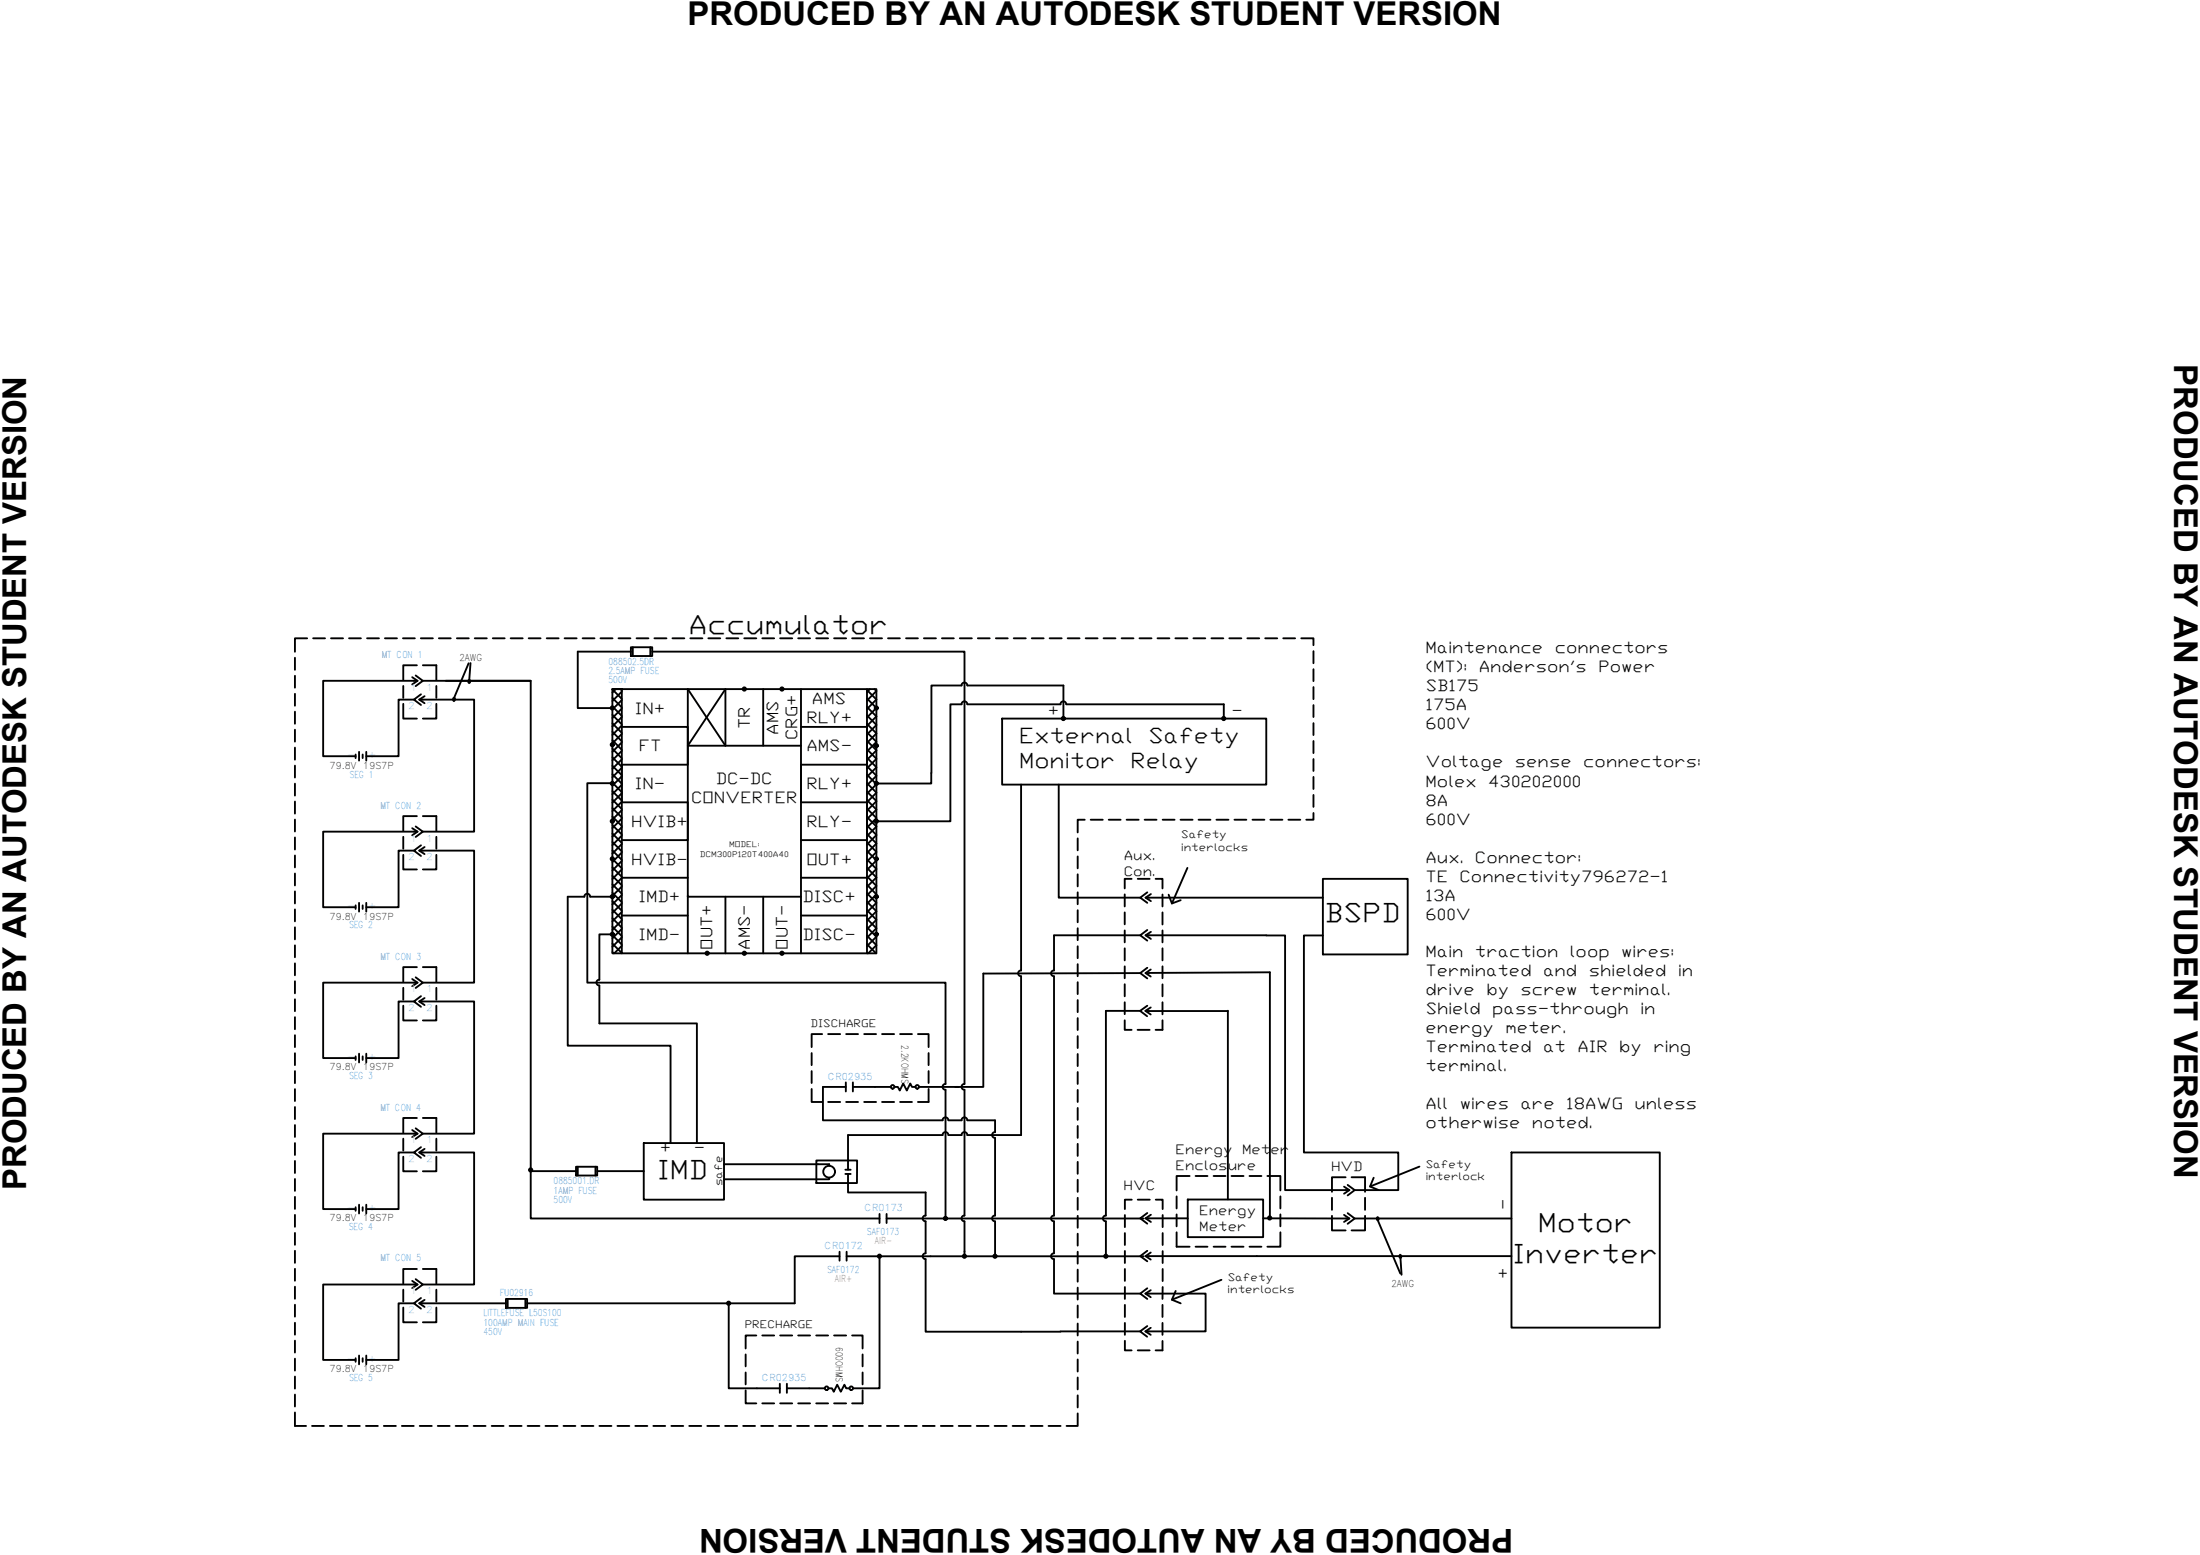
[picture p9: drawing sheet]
<svg xmlns="http://www.w3.org/2000/svg" width="297mm" height="210mm" viewBox="0 0 297 210" stroke-linecap="round" stroke-linejoin="round" font-family="sans-serif">
<g fill="none" stroke="#000" stroke-width=".25">
<path d="M39.8 88.8v1.6M39.8 91.2v1.6M39.8 93.7v1.6M39.8 96.1v1.6M39.8 98.5v1.6M41.5 86.2h-1.7v1.8M42.3 86.2h1.6M44.7 86.2h1.6M47.1 86.2h1.6M49.6 86.2h1.6M52 86.2h1.6M54.4 86.2h1.6"/>
<path d="M54.4 95v2h1.9M54.4 92.6v1.6M55.7 91.4l.7 .5-.7 .5M55.9 94.4h-2.1v7.7h-4.3M56.1 91.2l1 .7-1 .7M56.3 89.8h-1.9v2M56.4 91.9h-12.8v10.2h4.4M56.6 94.4h7.4v17.9h-6.9M56.8 86.2h1.6M56.8 93.7l-.9 .7 .9 .8M57.1 91.9h14.6v72.6h47.1M57.1 89.8h1.8v2"/>
<path d="M57.3 94l-.7 .4 .7 .5M58.9 95v2h-1.8M58.9 92.6v1.6M59.3 86.2h1.6M60.2 91.9h11.5M61.7 86.2h1.6M63.3 89.5l-2 4.7-.1 .1v.2l.1 .2 .1-.2v-.3M63.5 89.5l-.1 2.3-.2 .1 .1 .3 .2-.1-.1-.3M64.1 86.2h1.6M66.5 86.2h1.6M68.9 86.2h1.7M71.4 86.2h1.6"/>
<path d="M73.8 86.2h1.6M76.2 86.2h1.7M78.7 86.2h1.6M81.1 86.2h1.6M82.7 93h35.6v35.7h-35.6v-35.7h1.3v35.7M82.7 99.9l1.3 1.3M82.7 98.8l1.3 1.3M82.7 97.6l1.3 1.3M82.7 96.5l1.3 1.3M82.7 95.3l1.3 1.3M82.7 94.2l1.3 1.3M82.7 93.1l1.3 1.2"/>
<path d="M83.1 93l-.4 .5M83.5 86.2h1.6M83.8 93l.2 .2M84 98.1h8.9v5.1h-8.9v5.1h8.9v5.1h-8.9M84 93.4l-1.3 1.2M84 94.5l-1.3 1.3M84 95.6l-1.3 1.3M84 96.8l-1.3 1.3M84 97.9l-1.3 1.3M84 99.1l-1.3 1.2M85.2 88h-7.2v7.6h4.7M85.2 87.4h2.9v1.2h-2.9z"/>
<path d="M85.4 87.4v1.2M85.9 86.2h1.7M87.8 87.4v1.2M88.1 88h42.1v58.3a.38 .38 0 0 0-.4 .4 .38 .38 0 0 0 .4 .4v17M88.4 86.2h1.6M90.8 86.2h1.6M93.2 86.2h1.6M95.6 86.2h1.6M98.1 86.2h1.6M100.5 86.2h1.6M102.9 86.2h1.6M103 93v7.7"/>
<path d="M105.3 86.2h1.7M107.8 86.2h1.6M108.1 98.1h9v5.1h-9v5.1h9v5.1h-9M108.1 93v35.7M110.2 86.2h1.6M112.6 86.2h1.6M115 86.2h1.7M117.1 93.1l1.2 1.3-1.2 1.3M117.1 94.3l1.2 1.3-1.2 1.3M117.1 95.4l1.2 1.3-1.2 1.3M117.1 96.6l1.2 1.3-1.2 1.2M117.1 97.7l1.2 1.3-1.2 1.3"/>
<path d="M117.1 98.9l1.2 1.2M117.1 93v35.7M117.4 93l-.3 .4M117.5 86.2h1.6M118.1 93l.2 .3-1.2 1.3M119.9 86.2h1.6M122.3 86.2h1.6M124.7 86.2h1.7M127.2 86.2h1.6M129.6 86.2h1.6M129.8 92.5a.39 .39 0 0 1 .4-.4 .39 .39 0 0 1 .4 .4h13v4.5M129.8 95.1a.39 .39 0 0 1 .4-.4 .39 .39 0 0 1 .4 .4"/>
<path d="M129.8 92.5h-4v11.8M129.8 95.1h-1.5v15.8h-10M130.6 95.1h12.6M132 86.2h1.6M134.5 86.2h1.6M135.3 97h35.7v8.9h-35.7zM136.9 86.2h1.6M139.3 86.2h1.6M141.7 86.2h1.6M143.2 95.1a.39 .39 0 0 1 .4-.4 .39 .39 0 0 1 .4 .4M144 95.1h21.2v1.9M144.2 86.2h1.6"/>
<path d="M146.6 86.2h1.6M149 86.2h1.6M151.4 86.2h1.6M153.8 86.2h1.7M156.3 86.2h1.6M158.7 86.2h1.6M161.1 86.2h1.6M163.6 86.2h1.6M166 86.2h1.6M168.4 86.2h1.6M170.8 86.2h1.7M173.3 86.2h1.6"/>
<path d="M175.7 86.2h1.6v.9M177.3 87.9v1.6M177.3 90.3v1.6M177.3 92.7v1.7M177.3 95.2v1.6M177.3 97.6v1.6M39.8 100.9v1.6M39.8 103.3v1.7M39.8 105.8v1.6M39.8 108.2v1.6M39.8 110.6v1.6M39.8 113v1.7"/>
<path d="M39.8 115.5v1.6M39.8 117.9v1.6M48 101.8v.5M48.5 101.5v1.2M49 101.8v.5M49.5 101.5v1.2M54.4 115.4v2h1.9M54.4 113v1.6M55.7 111.8l.7 .5-.7 .4M55.9 114.8h-2.1v7.7h-4.3M56.1 111.6l1 .7-1 .7M56.3 110.2h-1.9v2"/>
<path d="M56.4 112.3h-12.8v10.2h4.4M56.6 114.8h7.4v17.8h-6.9M56.8 114.1l-.9 .7 .9 .7M57.1 110.2h1.8v2M57.3 114.3l-.7 .5 .7 .5M58.9 115.4v2h-1.8M58.9 113v1.6M82.7 105.7h-3.4v26.9h48.4v13.7a.38 .38 0 0 0-.4 .4 .38 .38 0 0 0 .4 .4v17.4M82.7 119.4l1.3 1.2M82.7 118.2l1.3 1.3M82.7 117.1l1.3 1.3M82.7 115.9l1.3 1.3"/>
<path d="M82.7 114.8l1.3 1.3M82.7 113.7l1.3 1.2M82.7 112.5l1.3 1.3M82.7 111.4l1.3 1.2M82.7 110.2l1.3 1.3M82.7 109.1l1.3 1.3M82.7 107.9l1.3 1.3M82.7 106.8l1.3 1.3M82.7 105.7l1.3 1.2M82.7 104.5l1.3 1.3M82.7 103.4l1.3 1.2M82.7 102.2l1.3 1.3"/>
<path d="M82.7 101.1l1.3 1.3M84 100.2l-1.3 1.3M84 101.4l-1.3 1.2M84 102.5l-1.3 1.3M84 103.6l-1.3 1.3M84 104.8l-1.3 1.3M84 105.9l-1.3 1.3M84 107.1l-1.3 1.2M84 108.2l-1.3 1.3M84 109.4l-1.3 1.2M84 110.5l-1.3 1.3M84 111.6l-1.3 1.3"/>
<path d="M84 112.8l-1.3 1.3M84 113.9l-1.3 1.3M84 115.1l-1.3 1.3M84 116.2l-1.3 1.3M84 117.4l-1.3 1.3M84 118.5l-1.3 1.3M84 119.7l-1.3 1.2M84 118.5h8.9M108.1 100.7h-15.2l5-7.7v7.7l-5-7.7v35.7M108.1 118.5h9M117.1 104.6l1.2 1.3-1.2 1.2M117.1 105.7l1.2 1.3-1.2 1.3"/>
<path d="M117.1 106.9l1.2 1.3-1.2 1.2M117.1 112.6l1.2 1.3-1.2 1.2M117.1 113.7l1.2 1.3-1.2 1.3M117.1 114.9l1.2 1.3-1.2 1.2M117.1 116l1.2 1.3-1.2 1.3M117.1 117.2l1.2 1.2-1.2 1.3M117.1 118.3l1.2 1.3-1.2 1.3M117.1 119.4l1.2 1.3-1.2 1.3M117.1 111.4l1.2 1.3M117.1 110.3l1.2 1.3M117.1 109.1l1.2 1.3M117.1 108l1.2 1.3"/>
<path d="M117.1 103.4l1.2 1.3M117.1 102.3l1.2 1.3M117.1 101.1l1.2 1.3M117.1 100l1.2 1.3M118.3 100.2l-1.2 1.2M118.3 101.3l-1.2 1.3M118.3 102.4l-1.2 1.3M118.3 103.6l-1.2 1.3M118.3 104.7l-1.2 1.3M118.3 109.3l-1.2 1.3M118.3 110.4l-1.2 1.3M118.3 111.6l-1.2 1.3"/>
<path d="M118.3 112.7l-1.2 1.3M125.7 104.3v1.5h-7.4M137.9 105.9v25.1a.39 .39 0 0 0-.4 .4 .39 .39 0 0 0 .4 .4v21.4h-7.3a.39 .39 0 0 0-.4-.4 .39 .39 0 0 0-.4 .4M142.9 105.9v15.3h11.1M145.5 113.2v1.6M145.5 115.6v1.6M145.5 118v1.6M146.5 110.7h-1v1.7M147.3 110.7h1.6M149.7 110.7h1.6M152.1 110.7h1.6M152.8 118.6h-.9v1.3"/>
<path d="M153.6 118.6h1.6M154.5 110.7h1.7M156 118.6h1v1.3M157 110.7h1.6M159.4 110.7h1.6M160.3 117.2l-2.1 4.8M161.8 110.7h1.6M164.2 110.7h1.7M166.7 110.7h1.6M169.1 110.7h1.6M171.5 110.7h1.7M174 110.7h1.6"/>
<path d="M177.3 109.7v1h-.9M177.3 100v1.7M177.3 102.5v1.6M177.3 104.9v1.6M177.3 107.3v1.6M178.6 118.6h11.5v10.2h-11.5zM39.8 120.3v1.7M39.8 122.8v1.6M39.8 125.2v1.6M39.8 127.6v1.6M39.8 130v1.6M39.8 132.5v1.6"/>
<path d="M39.8 134.9v1.6M39.8 137.3v1.6M39.8 139.7v1.6M48 122.2v.5M48.5 121.9v1.2M49 122.2v.5M49.5 121.9v1.2M54.4 135.8v1.9h1.9M54.4 133.3v1.7M55.7 132.2l.7 .4-.7 .5M55.9 135.2h-2.1v7.6h-4.3M56.1 131.9l1 .7-1 .8"/>
<path d="M56.3 130.5h-1.9v2M56.4 132.6h-12.8v10.2h4.4M56.6 135.2h7.4v17.8h-6.9M56.8 134.5l-.9 .7 .9 .7M57.1 130.5h1.8v2M57.3 134.7l-.7 .5 .7 .5M58.9 135.8v1.9h-1.8M58.9 133.3v1.7M78.9 121a.39 .39 0 0 1 .4-.4 .39 .39 0 0 1 .4 .4h3M78.9 121h-2.2v20.2h13.8v13.1M80.9 132.2a.39 .39 0 0 0-.4 .4 .39 .39 0 0 0 .4 .4M80.9 133v5.1h13.2v16.1"/>
<path d="M82.7 126.1h-1.8v6.2M82.7 128.5l.1 .2M82.7 127.4l1.3 1.2M82.7 126.2l1.3 1.3M82.7 125.1l1.3 1.3M82.7 123.9l1.3 1.3M82.7 122.8l1.3 1.3M82.7 121.7l1.3 1.2M82.7 120.5l1.3 1.3M84 120.8l-1.3 1.3M84 122l-1.3 1.2M84 123.1l-1.3 1.3"/>
<path d="M84 124.2l-1.3 1.3M84 125.4l-1.3 1.3M84 126.5l-1.3 1.3M84 127.7l-1.1 1M84 123.6h8.9M92.9 121h.1M92.9 121h15.2M97.9 121v7.7M103 121v7.7M108.1 123.6h9M111 139.6h-1.4v1.7M111.8 139.6h1.6"/>
<path d="M114.2 139.6h1.7M116.7 139.6h1.6M117.1 120.6l1.2 1.3-1.2 1.2M117.1 121.7l1.2 1.3-1.2 1.3M117.1 122.9l1.2 1.3-1.2 1.2M117.1 124l1.2 1.3-1.2 1.3M117.1 125.2l1.2 1.2-1.2 1.3M117.1 126.3l1.2 1.3-1.1 1.1M117.1 128.6v.1M117.1 127.5l1.2 1.2M119.1 139.6h1.6M121.5 139.6h1.6"/>
<path d="M123.9 139.6h1.5v1.7M142.3 126.3v4.7a.39 .39 0 0 0-.4 .4 .39 .39 0 0 0 .4 .4v32.3M142.3 126.3h11.7M145.5 120.5v1.6M145.5 122.9v1.6M145.5 125.3v1.6M145.5 127.7v1.6M145.5 130.1v1.7M145.5 132.6v1.6M145.5 135v1.6M145.5 137.4v1.6M145.5 139.9v1.6"/>
<path d="M151.9 137.7v1.3h.9M151.9 120.7v1.7M151.9 123.2v1.6M151.9 125.6v1.6M151.9 128v1.6M151.9 130.4v1.7M151.9 132.9v1.6M151.9 135.3v1.6M153.6 139h1.6M153.9 136.5h-4.6v27.6M154 131.4h-21.2v15.3h-3.8M154.7 136.5h11.1"/>
<path d="M154.7 126.3h16.3M154.7 131.4l16.8-.2v33.2M154.7 121.2h23.9M154.9 125.5l-.9 .8 .9 .7M154.9 130.6l-.9 .8 .9 .7M154.9 135.8l-1 .7 1 .7M154.9 120.5l-.9 .7 .9 .7M155.4 130.9l-.7 .5 .7 .4M155.4 136l-.7 .5 .7 .4M155.4 125.8l-.7 .5 .7 .4M155.4 120.7l-.7 .5 .7 .4M157 120.7v1.7"/>
<path d="M157 123.2v1.6M157 125.6v1.6M157 128v1.6M157 130.4v1.7M157 132.9v1.6M157 135.3v1.6M157 137.7v1.3h-1M157.8 120.8l.4 1.2 1.2-.5M165.8 136.4v25.5M171 126.3h2.5v34.3h8.7M178.6 126.3h-2.5v29.3h12.7v5h-5.9M39.8 142.2v1.6"/>
<path d="M39.8 144.6v1.6M39.8 147v1.6M39.8 149.4v1.7M39.8 151.9v1.6M39.8 154.3v1.6M39.8 156.7v1.6M39.8 159.1v1.7M48 142.6v.5M48.5 142.2v1.2M49 142.6v.5M49.5 142.2v1.2M54.4 156.1v2h1.9"/>
<path d="M54.4 153.7v1.6M55.7 152.5l.7 .5-.7 .5M55.9 155.6h-2.1v7.6h-4.3M56.1 152.3l1 .7-1 .7M56.3 150.9h-1.9v2M56.4 153h-12.8v10.2h4.4M56.6 155.6h7.4v17.8h-6.9M56.8 154.8l-.9 .8 .9 .7M57.1 150.9h1.8v2M57.3 155.1l-.7 .5 .7 .4M58.9 156.1v2h-1.8M58.9 153.7v1.6"/>
<path d="M71.7 158.1h6.1M77.8 157.5h2.8v1.2h-2.8zM78 157.5v1.2M80.4 157.5v1.2M80.6 158.1h6.3M86.9 154.3h10.9v7.6h-10.9zM97.8 157.2h14.2v.2M109.6 147v1.8h1.4M109.6 142.1v1.7M109.6 144.6v1.6M110.2 156.6h5.5v3.1h-5.5zM111.8 148.8h1.6"/>
<path d="M112 159v.2h-14.2M114.1 157.9h.8M114.1 158.5h.8M114.2 146.7h-3.1v4.5h16.2M114.2 146.1v1.2M114.2 148.8h1.7M114.5 158.5v2.5h10.5v3.1M115.2 146.7h5.1M115.2 146.1v1.2M116.7 148.8h1.6M119.1 148.8h1.6M120.8 146.7h.4l.3 .5 .4-.9 .5 .9 .5-.9 .2 .4h.5"/>
<path d="M121.5 148.8h1.6M124.1 146.7h5.4M125.4 142.1v1.7M125.4 144.6v1.6M125.4 147v1.8h-1.5M127.3 153.2a.39 .39 0 0 1 .4-.4 .39 .39 0 0 1 .3 .4M127.3 151.2a.39 .39 0 0 1 .4-.4 .39 .39 0 0 1 .3 .4M127.3 153.2h-12.8v4.7M128.1 153.2h1.7M128.1 151.2h1.7M129.8 151.2a.39 .39 0 0 1 .4-.4 .39 .39 0 0 1 .4 .4h3.8v1.6M134.3 152.8a.39 .39 0 0 0-.4 .4 .39 .39 0 0 0 .4 .4l.1 10.5"/>
<path d="M145.5 142.3v1.6M145.5 144.7v1.6M145.5 147.1v1.7M145.5 149.6v1.6M145.5 152v1.6M145.5 154.4v1.6M145.5 156.8v1.6M145.5 159.3v1.6M160.6 158.7h-1.7v2M161.4 158.7h1.6M163.9 158.7h1.6M166.3 158.7h1.6"/>
<path d="M168.7 158.7h1.6M171.1 158.7h1.8v2M181.7 158.9h-1.9v2M182 159.9l.9 .7-.9 .8M182.5 158.9h1.8v2M185.5 159l-.5 1.2 1.1 .4M191.7 157.5l-6.7 2.7M204.1 155.6h20v23.6h-20zM39.8 161.6v1.6M39.8 164v1.6M39.8 166.4v1.6M39.8 168.8v1.7"/>
<path d="M39.8 171.3v1.6M39.8 173.7v1.6M39.8 176.1v1.6M39.8 178.6v1.6M48 163v.4M48.5 162.6v1.2M49 163v.4M49.5 162.6v1.2M54.4 176.5v2h1.9M54.4 174.1v1.6M55.7 172.9l.7 .5-.7 .5M55.9 175.9h-2.1v7.7h-4.3"/>
<path d="M56.1 172.7l1 .7-1 .7M56.3 171.3h-1.9v2M56.4 173.4h-12.8v10.2h4.4M56.6 175.9h11.7M56.8 175.2l-.9 .7 .9 .7M57.1 171.3h1.8v2M57.3 175.5l-.7 .4 .7 .5M58.9 176.5v2h-1.8M58.9 174.1v1.6M68.3 175.3h2.9v1.2h-2.9zM68.5 175.3v1.2M70.9 175.3v1.2"/>
<path d="M98.4 175.9v11.5h6.9M113.4 169.6h-6.1v6.3h-36.1M113.4 169v1.2M114.3 169v1.2M114.3 169.6h40.1M118.8 169.6v17.8h-3.6M118.8 163.9v1.2M119.7 163.9v1.2M119.7 164.5h34.7M125 164.1a.39 .39 0 0 0-.4 .4 .39 .39 0 0 0 .4 .4v4.3a.39 .39 0 0 0-.4 .4 .39 .39 0 0 0 .4 .4v9.8h18.2M130.2 164.1a.39 .39 0 0 0-.4 .4 .39 .39 0 0 0 .4 .4v4.7M134.3 164.1a.39 .39 0 0 0-.4 .4 .39 .39 0 0 0 .4 .4l.1 4.7"/>
<path d="M142.3 164.1a.39 .39 0 0 0-.4 .4 .39 .39 0 0 0 .4 .4v4.3a.39 .39 0 0 0-.4 .4 .39 .39 0 0 0 .4 .4v4.6h11.7M143.2 179.7h10.7M145.5 161.7v1.6M145.5 164.1v1.6M145.5 166.5v1.6M145.5 169v1.6M145.5 171.4v1.6M145.5 173.8v1.6M145.5 176.2v1.7M145.5 178.7v1.6M149.3 164.1a.39 .39 0 0 0-.4 .4 .39 .39 0 0 0 .4 .4M149.3 164.9v4.7"/>
<path d="M151.9 164v1.6M151.9 166.4v1.7M151.9 168.9v1.6M151.9 171.3v1.6M151.9 173.7v1.6M151.9 176.1v1.7M151.9 178.6v1.6M152.8 161.9h-.9v1.3M153.6 161.9h1.6M154.7 174.6h8.1v5.1h-8.1M154.7 164.5h5.7M154.7 169.6h49.4"/>
<path d="M154.9 163.7l-.9 .8 .9 .7M154.9 168.8l-.9 .8 .9 .7M154.9 173.9l-.9 .7 .9 .7M154.9 179l-1 .7 1 .7M155.4 169.1l-.7 .5 .7 .4M155.4 174.2l-.7 .4 .7 .5M155.4 179.2l-.7 .5 .7 .5M155.4 164l-.7 .5 .7 .4M156 161.9h1v1.3M157 176.1v1.7M157 178.6v1.6M157 164v1.6"/>
<path d="M157 166.4v1.7M157 168.9v1.6M157 171.3v1.6M157 173.7v1.6M158.7 174.3l-.5 1.1 1.2 .5M158.9 161.5v1.6M158.9 163.9v1.6M158.9 166.3v2h1.7M160.4 161.9h10.1v5.1h-10.1zM161.4 168.3h1.6M163.9 168.3h1.6M164.9 172.8l-6.7 2.6"/>
<path d="M166.3 168.3h1.6M168.7 168.3h1.6M170.5 164.5h11.7M172.9 166.3v2h-1.8M172.9 161.5v1.6M172.9 163.9v1.6M179.8 164.1v2h1.9M179.8 161.7v1.6M181.5 164l.7 .5-.7 .4M181.5 160.2l.7 .4-.7 .5M182 163.8l.9 .7-.9 .7M182.9 164.5h21.2"/>
<path d="M184.3 164.1v2h-1.8M184.3 161.7v1.6M186.1 164.7v-.3l-.1-.1-.1 .1v.2l.1 .2 3.1 7.1M189.1 169.8l.1-.3-.2-.1-.1 .1 .1 .2 .1 .1 .1 2.3M39.8 181v1.6M39.8 183.4v1.6M39.8 185.8v1.6M39.8 188.2v1.7M39.8 190.7v1.8h1.5M42.1 192.5h1.6M44.5 192.5h1.7M47 192.5h1.6"/>
<path d="M48 183.3v.5M48.5 183v1.2M49 183.3v.5M49.4 192.5h1.6M49.5 183v1.2M51.8 192.5h1.7M54.3 192.5h1.6M56.7 192.5h1.6M59.1 192.5h1.6M61.5 192.5h1.6M64 192.5h1.6M66.4 192.5h1.6"/>
<path d="M68.8 192.5h1.6M71.2 192.5h1.6M73.6 192.5h1.7M76.1 192.5h1.6M78.5 192.5h1.6M80.9 192.5h1.7M83.4 192.5h1.6M85.8 192.5h1.6M88.2 192.5h1.6M90.6 192.5h1.7M93.1 192.5h1.6M95.5 192.5h1.6"/>
<path d="M97.9 192.5h1.6M100.3 192.5h1.6M100.7 187.7v1.7h1.4M100.7 182.8v1.6M100.7 185.3v1.6M102.1 180.3h-1.4v1.7M102.8 192.5h1.6M102.9 180.3h1.6M102.9 189.4h1.6M105.2 192.5h1.6M105.3 186.8v1.2M105.3 180.3h1.7"/>
<path d="M105.3 189.4h1.7M106.2 187.4h5.2M106.2 186.8v1.2M107.6 192.5h1.6M107.8 180.3h1.6M107.8 189.4h1.6M110 192.5h1.7M110.2 180.3h1.6M110.2 189.4h1.6M111.9 187.4h.4l.3 .5 .4-1 .5 1 .5-1 .2 .5h.5M112.5 192.5h1.6M112.6 180.3h1.6"/>
<path d="M112.6 189.4h1.6M114.9 192.5h1.6M115 180.3h1.5v1.7M116.5 182.8v1.6M116.5 185.3v1.6M116.5 187.7v1.7h-1.5M117.3 192.5h1.6M119.7 192.5h1.7M122.2 192.5h1.6M124.6 192.5h1.6M127 192.5h1.6M129.4 192.5h1.7"/>
<path d="M131.9 192.5h1.6M134.3 192.5h1.6M136.7 192.5h1.6M139.2 192.5h1.6M141.6 192.5h1.6M145.5 190.8v1.7h-1.5M145.5 181.1v1.6M145.5 183.5v1.6M145.5 185.9v1.7M145.5 188.4v1.6M151.9 181v1.3h.9M153.6 182.3h1.6"/>
<path d="M157 181v1.3h-1"/>
<circle cx="82.7" cy="95.6" r=".07"/>
<circle cx="82.7" cy="95.6" r=".22"/>
<circle cx="82.7" cy="95.6" r=".14"/>
<circle cx="100.5" cy="93" r=".07"/>
<circle cx="100.5" cy="93" r=".22"/>
<circle cx="100.5" cy="93" r=".14"/>
<circle cx="105.6" cy="93" r=".07"/>
<circle cx="105.6" cy="93" r=".22"/>
<circle cx="105.6" cy="93" r=".14"/>
<circle cx="118.3" cy="95.6" r=".07"/>
<circle cx="118.3" cy="95.6" r=".22"/>
<circle cx="118.3" cy="95.6" r=".14"/>
<circle cx="143.6" cy="97" r=".07"/>
<circle cx="143.6" cy="97" r=".22"/>
<circle cx="143.6" cy="97" r=".14"/>
<circle cx="165.2" cy="97" r=".07"/>
<circle cx="165.2" cy="97" r=".22"/>
<circle cx="165.2" cy="97" r=".14"/>
<circle cx="82.7" cy="115.9" r=".07"/>
<circle cx="82.7" cy="110.9" r=".07"/>
<circle cx="82.7" cy="100.5" r=".07"/>
<circle cx="82.7" cy="105.8" r=".07"/>
<circle cx="82.7" cy="105.8" r=".22"/>
<circle cx="82.7" cy="115.9" r=".22"/>
<circle cx="82.7" cy="100.5" r=".22"/>
<circle cx="82.7" cy="110.9" r=".22"/>
<circle cx="82.7" cy="115.9" r=".14"/>
<circle cx="82.7" cy="105.8" r=".14"/>
<circle cx="82.7" cy="110.9" r=".14"/>
<circle cx="82.7" cy="100.5" r=".14"/>
<circle cx="118.3" cy="100.7" r=".07"/>
<circle cx="118.3" cy="110.9" r=".07"/>
<circle cx="118.3" cy="115.9" r=".07"/>
<circle cx="118.3" cy="105.8" r=".07"/>
<circle cx="118.3" cy="100.7" r=".22"/>
<circle cx="118.3" cy="115.9" r=".22"/>
<circle cx="118.3" cy="105.8" r=".22"/>
<circle cx="118.3" cy="110.9" r=".22"/>
<circle cx="118.3" cy="100.7" r=".14"/>
<circle cx="118.3" cy="115.9" r=".14"/>
<circle cx="118.3" cy="105.8" r=".14"/>
<circle cx="118.3" cy="110.9" r=".14"/>
<circle cx="82.7" cy="126.1" r=".07"/>
<circle cx="82.7" cy="121" r=".07"/>
<circle cx="82.7" cy="121" r=".22"/>
<circle cx="82.7" cy="126.1" r=".22"/>
<circle cx="82.7" cy="121" r=".14"/>
<circle cx="82.7" cy="126.1" r=".14"/>
<circle cx="95.5" cy="128.7" r=".07"/>
<circle cx="95.5" cy="128.7" r=".22"/>
<circle cx="95.5" cy="128.7" r=".14"/>
<circle cx="100.5" cy="128.7" r=".07"/>
<circle cx="100.5" cy="128.7" r=".22"/>
<circle cx="100.5" cy="128.7" r=".14"/>
<circle cx="105.6" cy="128.7" r=".07"/>
<circle cx="105.6" cy="128.7" r=".22"/>
<circle cx="105.6" cy="128.7" r=".14"/>
<circle cx="118.3" cy="121" r=".07"/>
<circle cx="118.3" cy="126.1" r=".07"/>
<circle cx="118.3" cy="121" r=".22"/>
<circle cx="118.3" cy="126.1" r=".22"/>
<circle cx="118.3" cy="126.1" r=".14"/>
<circle cx="118.3" cy="121" r=".14"/>
<circle cx="71.6" cy="157.9" r=".07"/>
<circle cx="71.6" cy="157.9" r=".22"/>
<circle cx="71.6" cy="157.9" r=".14"/>
<circle cx="111.9" cy="158.2" r=".79"/>
<circle cx="120.5" cy="146.7" r=".24"/>
<circle cx="123.8" cy="146.7" r=".24"/>
<circle cx="98.4" cy="175.9" r=".07"/>
<circle cx="98.4" cy="175.9" r=".22"/>
<circle cx="98.4" cy="175.9" r=".14"/>
<circle cx="118.7" cy="169.6" r=".07"/>
<circle cx="118.7" cy="169.6" r=".22"/>
<circle cx="118.7" cy="169.6" r=".14"/>
<circle cx="127.7" cy="164.5" r=".07"/>
<circle cx="127.7" cy="164.5" r=".22"/>
<circle cx="127.7" cy="164.5" r=".14"/>
<circle cx="130.2" cy="169.6" r=".07"/>
<circle cx="130.2" cy="169.6" r=".22"/>
<circle cx="130.2" cy="169.6" r=".14"/>
<circle cx="134.3" cy="169.6" r=".07"/>
<circle cx="134.3" cy="169.6" r=".22"/>
<circle cx="134.3" cy="169.6" r=".14"/>
<circle cx="149.3" cy="169.6" r=".07"/>
<circle cx="149.3" cy="169.6" r=".22"/>
<circle cx="149.3" cy="169.6" r=".14"/>
<circle cx="171.4" cy="164.4" r=".07"/>
<circle cx="171.4" cy="164.4" r=".22"/>
<circle cx="171.4" cy="164.4" r=".14"/>
<circle cx="111.6" cy="187.4" r=".24"/>
<circle cx="114.9" cy="187.4" r=".24"/>
</g>
<g font-size="4.4">
<text x="92.8" y="3.4">PRODUCED BY AN AUTODESK STUDENT VERSION</text>
<text x="293.6" y="49.2" transform="rotate(90 293.6 49.2)">PRODUCED BY AN AUTODESK STUDENT VERSION</text>
<text x="3.5" y="160.6" transform="rotate(-90 3.5 160.6)">PRODUCED BY AN AUTODESK STUDENT VERSION</text>
<text x="204.3" y="206.4" transform="rotate(180 204.3 206.4)">PRODUCED BY AN AUTODESK STUDENT VERSION</text>
</g>
<g font-size="3.6">
<text x="93" y="85.5">Accumulator</text>
<text x="178.8" y="124.4">BSPD</text>
<text x="88.7" y="159.1">IMD</text>
<text x="207.7" y="166.2">Motor</text>
<text x="204.2" y="170.5">Inverter</text>
</g>
<g font-size="2.8">
<text x="137.6" y="100.3">External</text>
<text x="155.1" y="100.3">Safety</text>
<text x="137.6" y="103.7">Monitor</text>
<text x="152.7" y="103.7">Relay</text>
</g>
<g font-size="2.1">
<text x="192.5" y="88.1">Maintenance</text>
<text x="209.9" y="88.1">connectors</text>
<text x="109.6" y="95">AMS</text>
<text x="192.5" y="90.7">(MT):</text>
<text x="192.5" y="95.8">175A</text>
<text x="192.5" y="93.3">SB175</text>
<text x="199.7" y="90.7">Anderson's</text>
<text x="215.8" y="90.7">Power</text>
<text x="85.7" y="96.3">IN+</text>
<text x="86.2" y="101.4">FT</text>
<text x="101.2" y="98.4" transform="rotate(-90 101.2 98.4)">TR</text>
<text x="105.1" y="99.2" transform="rotate(-90 105.1 99.2)">AMS</text>
<text x="107.6" y="99.9" transform="rotate(-90 107.6 99.9)">CRG+</text>
<text x="108.9" y="97.6">RLY+</text>
<text x="108.9" y="101.4">AMS-</text>
<text x="141.5" y="96.6">+</text>
<text x="166.3" y="96.6">-</text>
<text x="192.5" y="98.4">600V</text>
<text x="85.7" y="106.5">IN-</text>
<text x="96.6" y="105.9">DC-DC</text>
<text x="108.9" y="106.5">RLY+</text>
<text x="192.5" y="103.5">Voltage</text>
<text x="192.5" y="106.2">Molex</text>
<text x="200.9" y="106.2">430202000</text>
<text x="204.5" y="103.5">sense</text>
<text x="213.8" y="103.5">connectors:</text>
<text x="85.2" y="111.6">HVIB+</text>
<text x="93.3" y="108.4">CONVERTER</text>
<text x="108.9" y="111.6">RLY-</text>
<text x="192.5" y="108.8">8A</text>
<text x="192.5" y="111.3">600V</text>
<text x="85.2" y="116.7">HVIB-</text>
<text x="108.9" y="116.7">OUT+</text>
<text x="192.5" y="119">TE</text>
<text x="192.5" y="116.5">Aux.</text>
<text x="197.1" y="119">Connectivity796272-1</text>
<text x="199.1" y="116.5">Connector:</text>
<text x="86.2" y="121.8">IMD+</text>
<text x="108.4" y="121.8">DISC+</text>
<text x="192.5" y="121.6">13A</text>
<text x="192.5" y="124.2">600V</text>
<text x="86.2" y="126.9">IMD-</text>
<text x="96.2" y="128.2" transform="rotate(-90 96.2 128.2)">OUT+</text>
<text x="101.2" y="128.2" transform="rotate(-90 101.2 128.2)">AMS-</text>
<text x="106.3" y="128.2" transform="rotate(-90 106.3 128.2)">OUT-</text>
<text x="108.4" y="126.9">DISC-</text>
<text x="192.5" y="131.8">Terminated</text>
<text x="192.5" y="129.2">Main</text>
<text x="199.1" y="129.2">traction</text>
<text x="208.4" y="131.8">and</text>
<text x="212" y="129.2">loop</text>
<text x="214.5" y="131.8">shielded</text>
<text x="218.9" y="129.2">wires:</text>
<text x="226.6" y="131.8">in</text>
<text x="192.5" y="134.4">drive</text>
<text x="192.5" y="136.9">Shield</text>
<text x="200.7" y="134.4">by</text>
<text x="201.5" y="136.9">pass-through</text>
<text x="205.3" y="134.4">screw</text>
<text x="214.5" y="134.4">terminal.</text>
<text x="221.5" y="136.9">in</text>
<text x="192.5" y="142">Terminated</text>
<text x="192.5" y="139.5">energy</text>
<text x="203.2" y="139.5">meter.</text>
<text x="208.4" y="142">at</text>
<text x="213" y="142">AIR</text>
<text x="218.6" y="142">by</text>
<text x="223.2" y="142">ring</text>
<text x="192.5" y="144.6">terminal.</text>
<text x="192.5" y="149.7">All</text>
<text x="197.1" y="149.7">wires</text>
<text x="205.3" y="149.7">are</text>
<text x="211.5" y="149.7">18AWG</text>
<text x="220.7" y="149.7">unless</text>
<text x="89.1" y="155.6">+</text>
<text x="93.7" y="155.6">-</text>
<text x="192.5" y="152.2">otherwise</text>
<text x="206.8" y="152.2">noted.</text>
<text x="203.7" y="163.3" transform="rotate(-90 203.7 163.3)">-</text>
<text x="203.7" y="172.7" transform="rotate(-90 203.7 172.7)">+</text>
</g>
<g font-size="1.8">
<text x="151.7" y="116.1">Aux.</text>
<text x="151.7" y="118.2">Con.</text>
<text x="158.7" y="155.8">Energy</text>
<text x="167.7" y="155.8">Meter</text>
<text x="151.7" y="160.7">HVC</text>
<text x="158.7" y="157.9">Enclosure</text>
<text x="179.7" y="158.1">HVD</text>
<text x="161.9" y="164">Energy</text>
<text x="161.9" y="166.2">Meter</text>
</g>
<g font-size="1.4">
<text x="159.5" y="113.2">Safety</text>
<text x="159.5" y="114.9">interlocks</text>
<text x="109.4" y="138.6">DISCHARGE</text>
<text x="97.5" y="160.1" transform="rotate(-90 97.5 160.1)">safe</text>
<text x="192.5" y="157.6">Safety</text>
<text x="192.5" y="159.3">interlock</text>
<text x="165.8" y="172.9">Safety</text>
<text x="100.5" y="179.3">PRECHARGE</text>
<text x="165.7" y="174.6">interlocks</text>
</g>
<g font-size="1.3" fill="#007fff">
<text x="51.6" y="88.8">MT CON 1</text>
<text x="82.2" y="89.7">088502.5DR</text>
<text x="82.2" y="91">2.5AMP FUSE</text>
<text x="82.2" y="92.3">500V</text>
<text x="47.2" y="105">SEG 1</text>
<text x="51.4" y="109.2">MT CON 2</text>
<text x="47.1" y="125.3">SEG 2</text>
<text x="51.4" y="129.5">MT CON 3</text>
<text x="47.1" y="145.7">SEG 3</text>
<text x="51.4" y="149.9">MT CON 4</text>
<text x="111.8" y="145.8">CR02935</text>
<text x="74.7" y="159.8">0885001.DR</text>
<text x="74.7" y="161.1">1AMP FUSE</text>
<text x="47.1" y="166.1">SEG 4</text>
<text x="74.7" y="162.4">500V</text>
<text x="116.7" y="163.5">CR0173</text>
<text x="51.4" y="170.3">MT CON 5</text>
<text x="111.3" y="168.6">CR0172</text>
<text x="65.3" y="177.7">LITTLEFUSE L50S100</text>
<text x="65.3" y="179">100AMP MAIN FUSE</text>
<text x="67.5" y="175">FU02916</text>
<text x="65.3" y="180.2">450V</text>
<text x="47.1" y="186.5">SEG 5</text>
<text x="102.9" y="186.5">CR02935</text>
</g>
<g font-size="1.3">
<text x="62" y="89.2">2AWG</text>
<text x="44.5" y="103.8">79.8V 19S7P</text>
<text x="44.5" y="124.1">79.8V 19S7P</text>
<text x="121.7" y="141.1" transform="rotate(90 121.7 141.1)">2.2KOHMS</text>
<text x="44.5" y="144.5">79.8V 19S7P</text>
<text x="44.5" y="164.9">79.8V 19S7P</text>
<text x="187.9" y="173.7">2AWG</text>
<text x="44.5" y="185.2">79.8V 19S7P</text>
<text x="112.8" y="181.8" transform="rotate(90 112.8 181.8)">600OHMS</text>
</g>
<g font-size="1.3" fill="#6eddc1">
<text x="55.1" y="95.8">2</text>
<text x="55.4" y="93.2">1</text>
<text x="57.6" y="93.2">1</text>
<text x="57.6" y="95.8">2</text>
<text x="46.8" y="102.4">-</text>
<text x="49.7" y="102.4">+</text>
<text x="55.4" y="113.6">1</text>
<text x="57.6" y="113.6">1</text>
<text x="55.1" y="116.1">2</text>
<text x="57.6" y="116.1">2</text>
<text x="46.8" y="122.7">-</text>
<text x="49.7" y="122.7">+</text>
<text x="55.1" y="136.5">2</text>
<text x="55.4" y="134">1</text>
<text x="57.6" y="134">1</text>
<text x="57.6" y="136.5">2</text>
<text x="46.8" y="143.1">-</text>
<text x="49.7" y="143.1">+</text>
<text x="55.4" y="154.3">1</text>
<text x="57.6" y="154.3">1</text>
<text x="55.1" y="156.9">2</text>
<text x="57.6" y="156.9">2</text>
<text x="46.8" y="163.5">-</text>
<text x="49.7" y="163.5">+</text>
<text x="55.1" y="177.2">2</text>
<text x="55.4" y="174.7">1</text>
<text x="57.6" y="174.7">1</text>
<text x="57.6" y="177.2">2</text>
<text x="46.8" y="183.8">-</text>
<text x="49.7" y="183.8">+</text>
</g>
<g font-size="1.3" fill="#00b8b8">
<text x="117.1" y="166.7">SAF0173</text>
<text x="111.7" y="171.8">SAF0172</text>
</g>
<g font-size="1.3" fill="#ff3f00">
<text x="118.1" y="167.9">AIR-</text>
<text x="112.7" y="173">AIR+</text>
</g>
<g font-size="1.1">
<text x="94.5" y="115.7">DCM300P120T400A40</text>
<text x="98.5" y="114.4">MODEL:</text>
</g>
</svg>
